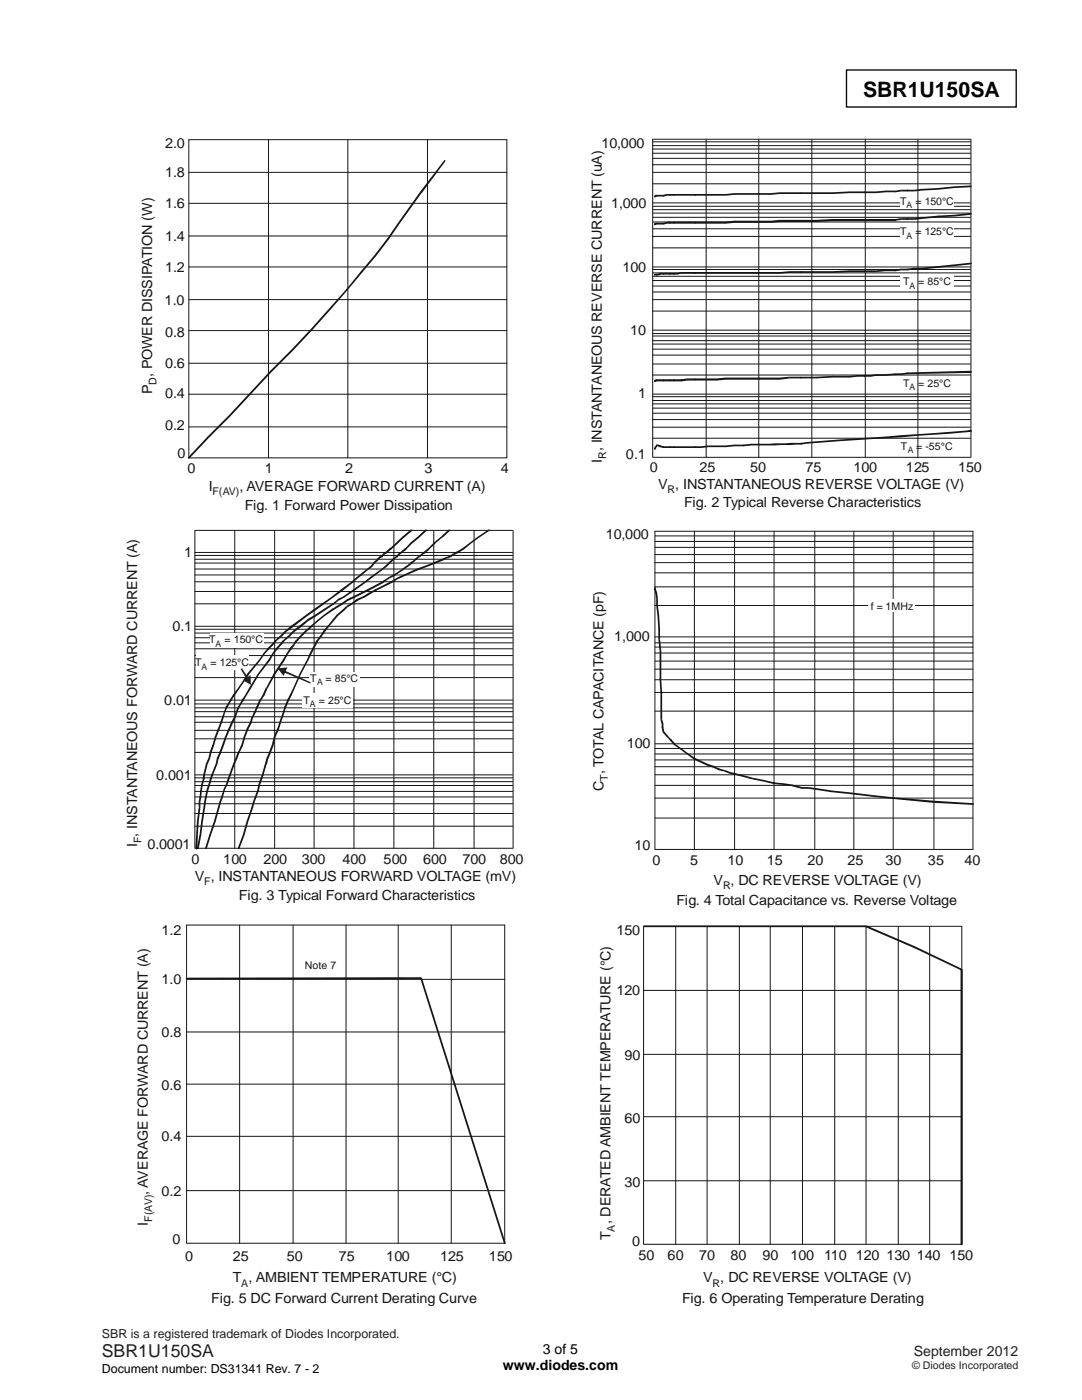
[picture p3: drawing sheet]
<svg xmlns="http://www.w3.org/2000/svg" width="216mm" height="279mm" viewBox="0 0 216 279" stroke-linecap="round" stroke-linejoin="round" font-family="sans-serif">
<path d="M168.9 14h33.9v7.4h-33.9z" fill="none" stroke="#000" stroke-width=".26"/>
<g fill="none" stroke="#131516" stroke-width=".2">
<path d="M37.7 27.9h63.4v63.5h-63.4zM37.7 34.4h63.4M53.6 27.9v63.5M69.4 27.9v63.5M85.3 27.9v63.5M37.7 59.8h63.4M37.7 53.3h63.4M37.7 47.1h63.4M37.7 40.6h63.4M37.7 78.7h63.4M37.7 72.5h63.4M37.7 66h63.4"/>
<path d="M37.7 85.2h63.4"/>
</g>
<g fill="#131516">
<path d="M37.5 91.3l.3 .2h-.2zM41.5 87.1l.2 .2-3.9 4.2-.3-.2zM41.5 87.1h.2zM41.5 87.1l4.2-4.3 .3 .3-4.3 4.2zM45.9 82.9l.1 .2zM53.9 74l.3 .3-8.2 8.8-.3-.3zM53.9 74l.1 .1zM53.9 74l4.2-4.2 .3 .2-4.2 4.3zM58.2 69.9l.2 .1zM62.1 65.6l.3 .2-4 4.2-.3-.2zM62.2 65.6l.2 .2zM65.6 61.7l.2 .2-3.4 3.9-.3-.2zM69.1 57.8l.2 .1-3.5 4-.2-.2zM69.1 57.8l.2-.1v.2z"/>
<path d="M69.1 57.8l.2 .1-.2 .1zM72 54.1l.3 .3-3 3.5-.2-.1zM72 54.1l.1 .2zM74.7 50.9l.3 .3-2.7 3.2-.3-.3zM74.9 51l.1 .2zM77.2 47.7l.3 .2-2.5 3.3-.3-.3zM77.4 47.8l.1 .1zM79.5 44.4l.2 .2-2.2 3.3-.3-.2zM79.5 44.4l.1 .1zM83.9 38.2l.3 .2-4.5 6.2-.2-.2zM83.9 38.2l.2 .1zM86.1 35.2l.3 .3-2.2 3-.3-.3zM88.6 32l.3 .2-2.5 3.3-.3-.3zM88.6 32l.1-.1 .2 .2v.1z"/>
</g>
<g fill="none" stroke="#131516" stroke-width=".2">
<path d="M130.2 36.7h63.5M130.2 34.4h63.5M130.2 32.9h63.5M130.2 31.6h63.5M130.2 30.6h63.5M130.2 29.7h63.5M130.2 29.1h63.5M130.2 28.3h63.5M151.4 27.8v63.5M193.7 27.8h-63.5v63.5h63.5M130.2 59.8h63.5M130.2 58.3h63.5"/>
<path d="M130.2 57.1h63.5M130.2 56h63.5M130.2 55.1h63.5M130.2 54.5h63.5M130.2 53.8h63.5M130.2 49.5h63.5M130.2 47.2h63.5M130.2 45.7h63.5M130.2 44.3h63.5M130.2 43.4h63.5M130.2 42.5h63.5M130.2 41.8h63.5"/>
<path d="M130.2 41.2h63.5M130.2 53.3h63.5M130.2 40.5h63.5M130.2 79.9h63.5M130.2 79.2h63.5M130.2 74.8h63.5M130.2 72.6h63.5M130.2 70.9h63.5M130.2 69.7h63.5M130.2 68.7h63.5M130.2 68h63.5M130.2 67.1h63.5"/>
<path d="M130.2 66.6h63.5M130.2 62.1h63.5M130.2 78.7h63.5M130.2 65.9h63.5M130.2 87.5h63.5M130.2 85.3h63.5M130.2 83.7h63.5M130.2 82.5h63.5M130.2 81.4h63.5M130.2 80.6h63.5"/>
</g>
<g fill="#131516">
<path d="M130.5 89.5l.3 .2h-.2zM130.7 89.2l.3 .1-.2 .4-.3-.2zM130.7 89.2h.1zM130.7 89.2l.1-.2 .3 .2-.2 .1zM130.9 88.8l.3 .2-.1 .2-.3-.2zM130.9 88.8l.3-.1 .1 .2-.1 .1z"/>
<path d="M130.9 88.7h.2v.4l-.2-.1zM131.1 88.7h.2v.4h-.2zM131.3 88.7v.2zM131.4 88.7l.4 .2-.1 .3-.4-.1zM131.8 89.1l-.1 .1zM131.8 88.9l.6 .2v.3l-.7-.2zM132.4 89.1l.2 .1-.2 .2z"/>
<path d="M132.3 89.1h.1v.3l-.1-.1zM132.4 89.1h.7v.3h-.7zM133.1 89.1h.5v.3h-.5zM133.6 89.1h.2v.2l-.2 .1z"/>
<path d="M133.5 89.1l.1 .3-.1-.2zM133.6 89.1h.3v.3h-.3zM133.9 89.1h.6v.3h-.6zM134.5 89.1l.1 .1-.1 .2z"/>
<path d="M134.3 89.1h.2v.3l-.2-.1zM134.5 89.1h.6v.3h-.6zM135.1 89.1h.9v.3h-.9zM136 89.1h1.2v.3h-1.2zM137.2 89.1h1.5v.3h-1.5zM138.7 89.1l.2 .1-.2 .2z"/>
<path d="M138.5 89.1h.2v.3l-.2-.1zM138.7 89.1h1.2v.3h-1.2zM139.9 89.2v.2zM139.9 89.1l1.4-.2 .1 .3-1.5 .2zM141.3 88.9l.1 .2zM141.4 88.9h1.6v.3h-1.6zM143 88.9h1.8v.3h-1.8zM144.8 89.1v.1zM144.8 88.9l1.8-.2v.4l-1.8 .1zM146.6 88.7v.2zM146.6 88.7h1.8v.4h-1.8zM148.4 88.9v.2zM148.3 88.7l1.7-.1v.3l-1.6 .2zM150 88.6v.1zM150 88.6h1.4v.3h-1.4zM151.4 88.6l.3 .1-.3 .2z"/>
<path d="M151.3 88.6l.1 .3-.2-.2zM151.4 88.6l4.2-.1v.3l-4.2 .1zM155.6 88.5l4.3-.1v.3l-4.3 .1zM159.9 88.4l.1 .2-.1 .1z"/>
<path d="M159.7 88.4h.2v.3zM159.9 88.4v.3zM159.9 88.4l16.9-1.3v.4l-16.9 1.2zM176.8 87.1l16.9-1.3v.4l-3.3 .3-13.6 1zM193.7 85.8l.2 .1-.2 .3z"/>
<path d="M130.5 75.9l.3 .3-.1 .1zM130.7 75.8l.2 .2-.1 .2-.3-.3zM130.7 75.8l.1-.1v.2zM130.8 75.7h.3v.4h-.3zM131.1 75.7l.2 .2-.2 .2z"/>
<path d="M130.9 75.8l.2-.1v.4l-.2-.1zM131.1 75.7h.2v.4h-.2zM131.3 75.7h.5v.4h-.5zM131.8 75.7h.6v.4h-.6zM132.4 75.7l.2 .2-.2 .2z"/>
<path d="M132.3 75.8l.1-.1v.4l-.1-.1zM132.4 75.7h.7v.4h-.7zM133.1 75.7h.5v.4h-.5zM133.6 75.7l.2 .1v.2l-.2 .1z"/>
<path d="M133.6 75.7v.4l-.1-.2zM133.6 75.7h.3v.4h-.3zM133.9 75.7h.6v.4h-.6zM134.5 75.7l.1 .2-.1 .2z"/>
<path d="M134.3 75.8l.2-.1v.4l-.2-.1zM134.5 75.7h.6v.4h-.6zM135.1 75.7h.9v.4h-.9zM136 75.9v.2zM135.9 75.7l1.3-.2v.4l-1.2 .2zM137.2 75.5v.2zM137.2 75.5h1.5v.4h-1.5zM138.7 75.5l.2 .2-.2 .2z"/>
<path d="M138.5 75.6l.2-.1v.4h-.2zM138.7 75.5h1.2v.4h-1.2zM139.9 75.5h1.5v.4h-1.5zM141.4 75.5h1.6v.4h-1.6zM143 75.7v.2zM143 75.5l1.8-.1v.4l-1.8 .1zM144.8 75.4v.1zM144.8 75.4h1.8v.4h-1.8zM146.6 75.4h1.8v.4h-1.8zM148.4 75.4h1.6v.4h-1.6zM150 75.4h1.4v.4h-1.4zM151.4 75.4l.3 .1-.3 .3z"/>
<path d="M151.4 75.4v.4l-.2-.3zM151.4 75.4h1.3v.4h-1.3zM152.7 75.4h1.1v.4h-1.1zM153.8 75.4h1.8v.4h-1.8zM155.6 75.5v.3zM155.6 75.4l1.9-.2 .1 .3-2 .3zM157.5 75.2l.1 .2zM157.6 75.2h1.1v.3h-1.1zM158.7 75.2h1.2v.3h-1.2zM159.9 75.2l.1 .2v.1z"/>
<path d="M159.7 75.3l.2-.1v.3h-.2zM159.9 75.2h1.3v.3h-1.3zM161.2 75.2h1.6v.3h-1.6zM162.8 75.4v.1zM162.8 75.2l3.3-.2v.4l-3.3 .1zM166.1 75v.2zM166.1 75h3.4v.4h-3.4zM169.5 75.2v.2zM169.5 75l1.6-.2v.4l-1.6 .2zM171.1 74.8v.2zM171.1 74.8h1.4v.4h-1.4zM172.5 74.8l.2 .1v.3h-.2z"/>
<path d="M172.3 75l.2-.2v.4zM172.5 74.8h1.3v.4h-1.3zM173.8 75v.2zM173.7 74.8l1.1-.1 .1 .3-1.1 .2zM174.8 74.7v.1zM174.8 74.7h1.9v.3h-1.9zM176.7 74.8v.2zM176.7 74.7l2.1-.2v.3l-2.1 .2zM178.8 74.5v.2zM178.8 74.5h1.1v.3h-1.1zM179.9 74.7v.1zM179.9 74.5l1.1-.2 .1 .4-1.2 .1zM181 74.3l.2 .1-.1 .3z"/>
<path d="M180.9 74.5l.1-.2v.4zM181 74.3l12.7-.3v.4l-12.7 .3zM193.7 74l.2 .2-.2 .2z"/>
<path d="M130.5 54.7l.2-.1v.4h-.2zM130.7 54.6h.1v.4h-.1zM130.8 54.6h.3v.4h-.3zM131.1 54.6l.2 .2-.1 .2z"/>
<path d="M130.9 54.7l.2-.1v.4h-.2zM131.1 54.6h.2v.4h-.2zM131.3 54.8l.1 .2zM131.3 54.6l.4-.1 .1 .3-.4 .2zM131.7 54.5l.1 .1zM131.8 54.5h.6v.3h-.6zM132.4 54.5l.2 .1-.1 .2z"/>
<path d="M132.3 54.5h.1v.3h-.1zM132.4 54.5h.7v.3h-.7zM133.1 54.5h.5v.3h-.5zM133.6 54.5h.2v.3h-.2z"/>
<path d="M133.5 54.6l.1-.1v.3zM133.6 54.5h.3v.3h-.3zM133.9 54.5h.6v.3h-.6zM134.5 54.5l.1 .1v.2z"/>
<path d="M134.3 54.5h.2v.3h-.2zM134.5 54.5h.6v.3h-.6zM135.1 54.6v.2zM135.1 54.5l.8-.2 .1 .3-.9 .2zM135.9 54.3l.1 .2zM136 54.3h1.2v.3h-1.2zM137.2 54.3h1.5v.3h-1.5zM138.7 54.3l.2 .2-.1 .1z"/>
<path d="M138.5 54.4l.2-.1v.3h-.2zM138.7 54.3h1.2v.3h-1.2zM139.9 54.3h1.5v.3h-1.5zM141.4 54.3h1.6v.3h-1.6zM143 54.3h1.8v.3h-1.8zM144.8 54.3h1.8v.3h-1.8zM146.6 54.3h1.8v.3h-1.8zM148.4 54.3h1.6v.3h-1.6zM150 54.3h1.4v.3h-1.4zM151.4 54.3l.3 .2-.1 .1h-.2z"/>
<path d="M151.2 54.5l.2-.2v.3zM151.4 54.3h1.3v.3h-1.3zM152.7 54.3h1.1v.3h-1.1zM153.8 54.3h1.8v.3h-1.8zM155.6 54.5v.1zM155.6 54.3l1.9-.2 .1 .4-2 .1zM157.5 54.1l.1 .2zM157.6 54.1h1.1v.4h-1.1zM158.7 54.1h1.2v.4h-1.2zM159.9 54.1l.1 .2v.2z"/>
<path d="M159.7 54.2l.2-.1v.4h-.2zM159.9 54.1h1.3v.4h-1.3zM161.2 54.1h1.6v.4h-1.6zM162.8 54.1h3.3v.4h-3.3zM166.1 54.3v.2zM166.1 54.1l3.4-.1v.3l-3.4 .2zM169.5 54v.1zM169.5 54h1.6v.3h-1.6zM171.1 54h1.4v.3h-1.4zM172.5 54h.2l-.2 .3z"/>
<path d="M172.3 54.1l.2-.1v.3zM172.5 54h1.3v.3h-1.3zM173.8 54h1v.3h-1zM174.8 54.1l.1 .2zM174.8 54l1.9-.2v.3l-1.8 .2zM176.7 53.8v.2zM176.7 53.8h2.1v.3h-2.1zM178.8 54v.1zM178.8 53.8l1-.2 .1 .4-1.1 .1zM179.8 53.6l.1 .2zM179.9 53.6h1.1v.4h-1.1zM181 53.6h.2v.3l-.2 .1z"/>
<path d="M180.9 53.8l.1-.2 .1 .4zM181 53.6l1.4-.2 .1 .4-1.4 .2zM182.4 53.4v.2zM182.4 53.4h1.5v.4h-1.5zM183.9 53.6v.2zM183.9 53.4l3.2-.3 .1 .3-3.3 .4zM187.1 53.1l3.3-.3v.3l-3.2 .3zM190.4 52.8l3.3-.4v.4l-3.3 .3zM193.7 52.4l.2 .1-.2 .3z"/>
<path d="M130.5 44.6l.3 .3-.1 .1zM130.7 44.5l.2 .2-.1 .2-.3-.3zM130.7 44.5h.1v.1zM130.8 44.5h.3v.3h-.3zM131.1 44.5l.2 .1-.2 .2z"/>
<path d="M130.9 44.5h.2v.3l-.2-.1zM131.1 44.5h.2v.3h-.2zM131.3 44.5h.5v.3h-.5zM131.8 44.5h.6v.3h-.6zM132.4 44.5l.2 .1-.2 .2z"/>
<path d="M132.3 44.6l.1-.1v.3zM132.4 44.5l.6-.2 .1 .3-.7 .2zM133 44.3l.1-.1v.3zM133.1 44.2h.5v.4h-.5zM133.6 44.2l.2 .1v.3h-.2z"/>
<path d="M133.6 44.2v.4l-.1-.1zM133.6 44.2h.3v.4h-.3zM133.9 44.2h.6v.4h-.6zM134.5 44.2l.1 .3-.1 .1z"/>
<path d="M134.3 44.3l.2-.1v.4h-.2zM134.5 44.2h.6v.4h-.6zM135.1 44.2h.9v.4h-.9zM136 44.2h1.2v.4h-1.2zM137.2 44.2h1.5v.4h-1.5zM138.7 44.2l.2 .3-.2 .1z"/>
<path d="M138.5 44.3l.2-.1v.4h-.2zM138.7 44.2h1.2v.4h-1.2zM139.9 44.2h1.5v.4h-1.5zM141.4 44.2h1.6v.4h-1.6zM143 44.2h1.8v.4h-1.8zM144.8 44.5v.1zM144.8 44.2l1.8-.2v.5l-1.8 .1zM146.6 44v.3zM146.6 44h1.8v.5h-1.8zM148.4 44h1.6v.5h-1.6zM150 44h1.4v.5h-1.4zM151.4 44l.3 .3-.3 .2z"/>
<path d="M151.4 44v.5l-.2-.2zM151.4 44h1.3v.5h-1.3zM152.7 44h1.1v.5h-1.1zM153.8 44.3v.2zM153.8 44l1.8-.1v.4l-1.8 .2zM155.6 43.9v.1zM155.6 43.9h2v.4h-2zM157.6 43.9h1.1v.4h-1.1zM158.7 43.9h1.2v.4h-1.2zM159.9 43.9l.1 .1-.1 .3z"/>
<path d="M159.7 44l.2-.1v.4l-.2-.1zM159.9 43.9h1.3v.4h-1.3zM161.2 43.9h1.6v.4h-1.6zM162.8 44v.3zM162.8 43.9l3.3-.2v.4l-3.3 .2zM166.1 43.7v.2zM166.1 43.7h3.4v.4h-3.4zM169.5 43.7h1.6v.4h-1.6zM171.1 43.7h1.4v.4h-1.4zM172.5 43.7l.2 .1v.2l-.2 .1z"/>
<path d="M172.5 43.7v.4l-.2-.2zM172.5 43.7h1.3v.4h-1.3zM173.8 43.7h1v.4h-1zM174.8 43.7h1.9v.4h-1.9zM176.7 43.7h2.1v.4h-2.1zM178.8 43.9v.2zM178.8 43.7l1-.2 .1 .4-1.1 .1zM179.8 43.5l.1 .2zM179.9 43.5h1.1v.4h-1.1zM181 43.5l.2 .1v.3h-.2z"/>
<path d="M180.9 43.7l.1-.2v.4zM181 43.5h1.4v.4h-1.4zM182.4 43.7l.1 .2zM182.4 43.5l1.5-.1v.3l-1.4 .2zM183.9 43.4v.1zM183.9 43.4l3.2-.4 .1 .4-3.3 .3zM187.1 43v.2zM187.1 43l3.3-.1v.3l-3.2 .2zM190.4 43v.2zM190.4 42.9l3.3-.4v.4l-3.3 .3zM193.7 42.5l.2 .2-.2 .2z"/>
<path d="M130.5 39.1l.3 .3h-.2zM130.7 39l.2 .1-.1 .3-.3-.3zM130.7 38.9l.1 .2-.1-.1zM130.8 38.9h.3v.3h-.3zM131.1 38.9l.2 .2-.1 .1z"/>
<path d="M130.9 39l.2-.1v.3h-.2zM131.1 38.9h.2v.3h-.2zM131.3 38.9h.5v.3h-.5zM131.8 38.9h.6v.3h-.6zM132.4 38.9l.2 .2-.1 .1z"/>
<path d="M132.3 39l.1-.1v.3zM132.4 38.9l.6-.2 .1 .4-.7 .1zM133 38.7l.1 .2zM133.1 38.7h.5v.4h-.5zM133.6 38.7l.2 .1v.3h-.2z"/>
<path d="M133.5 38.9l.1-.2v.4zM133.6 38.7h.3v.4h-.3zM133.9 38.7h.6v.4h-.6zM134.5 38.7l.1 .2v.2z"/>
<path d="M134.3 38.8l.2-.1v.4h-.2zM134.5 38.7h.6v.4h-.6zM135.1 38.7h.9v.4h-.9zM136 38.7h1.2v.4h-1.2zM137.2 38.7h1.5v.4h-1.5zM138.7 38.7l.2 .2-.1 .2z"/>
<path d="M138.5 38.8l.2-.1v.4h-.2zM138.7 38.7h1.2v.4h-1.2zM139.9 38.7h1.5v.4h-1.5zM141.4 38.7h1.6v.4h-1.6zM143 38.7h1.8v.4h-1.8zM144.8 38.9v.2zM144.8 38.7l1.8-.2v.4l-1.8 .2zM146.6 38.5v.2zM146.6 38.5h1.8v.4h-1.8zM148.4 38.5h1.6v.4h-1.6zM150 38.5h1.4v.4h-1.4zM151.4 38.5l.3 .2-.1 .2h-.2z"/>
<path d="M151.2 38.7l.2-.2v.4zM151.4 38.5h1.3v.4h-1.3zM152.7 38.5h1.1v.4h-1.1zM153.8 38.7v.2zM153.8 38.5l1.8-.1v.3l-1.8 .2zM155.6 38.4v.1zM155.6 38.4h2v.3h-2zM157.6 38.4h1.1v.3h-1.1zM158.7 38.4h1.2v.3h-1.2zM159.9 38.4l.1 .1v.2z"/>
<path d="M159.7 38.5l.2-.1v.3h-.2zM159.9 38.4h1.3v.3h-1.3zM161.2 38.4h1.6v.3h-1.6zM162.8 38.4h3.3v.3h-3.3zM166.1 38.5v.2zM166.1 38.4l3.4-.2v.3l-3.4 .2zM169.5 38.2v.2zM169.5 38.2h1.6v.3h-1.6zM171.1 38.2h1.4v.3h-1.4zM172.5 38.2l.2 .1-.2 .2z"/>
<path d="M172.3 38.4l.2-.2v.3zM172.5 38.2h1.3v.3h-1.3zM173.8 38.2h1v.3h-1zM174.8 38.4l.1 .1zM174.8 38.2l1.9-.2v.4l-1.8 .1zM176.7 38v.2zM176.7 38h2.1v.4h-2.1zM178.8 38.2v.2zM178.8 38l1-.1 .1 .3-1.1 .2zM179.8 37.9l.1 .1zM179.9 37.9h1.1v.3h-1.1zM181 37.9h.2v.2l-.2 .1z"/>
<path d="M181 37.9v.3l-.1-.2zM181 37.9h1.4v.3h-1.4zM182.4 38l.1 .2zM182.4 37.9l1.5-.2v.3l-1.4 .2zM183.9 37.7v.2zM183.9 37.7l3.2-.2 .1 .4-3.3 .1zM187.1 37.7l.1 .2zM187.1 37.5l3.3-.3v.3l-3.2 .4zM190.4 37.2v.2zM190.4 37.2l3.3-.2v.4l-3.3 .1zM193.7 37l.2 .2-.2 .2z"/>
</g>
<path d="M162 27.8v63.5" fill="none" stroke="#131516" stroke-width=".2"/>
<g fill="#fff">
<path d="M179.5 87.8h10.8v2.8h-10.8z"/>
<path d="M179.5 75.3h10.8v2.8h-10.8z"/>
<path d="M179.5 55h10.8v2.8h-10.8z"/>
<path d="M179.5 45h10.8v2.8h-10.8z"/>
<path d="M179.5 39h10.8v2.8h-10.8z"/>
</g>
<g fill="none" stroke="#131516" stroke-width=".2">
<path d="M140.9 27.8v63.5M172.7 27.8v63.5M183.2 27.8v63.5M193.7 27.8v63.5M38.9 105.9v63.4h63.4M38.9 118h63.4M38.9 116.1h63.4M38.9 114.7h63.4M38.9 113.6h63.4M38.9 112.4h63.4M38.9 111.6h63.4M38.9 110.8h63.4"/>
<path d="M38.9 105.9h63.4M38.9 110.3h63.4M46.8 105.9v63.4M54.8 105.9v63.4M62.7 105.9v63.4M70.6 105.9v63.4M78.6 105.9v63.4M86.6 105.9v63.4M94.6 105.9v63.4M102.4 105.9v63.4M38.9 135.2h63.4M38.9 132.7h63.4"/>
<path d="M38.9 130.8h63.4M38.9 129.5h63.4M38.9 128.3h63.4M38.9 127.3h63.4M38.9 126.3h63.4M38.9 125.6h63.4M38.9 120.5h63.4M38.9 139.7h63.4M38.9 125h63.4M38.9 159h63.4M38.9 157.9h63.4M38.9 156.8h63.4"/>
<path d="M38.9 156h63.4M38.9 155.2h63.4M38.9 150.2h63.4M38.9 147.4h63.4M38.9 145.8h63.4M38.9 144.1h63.4M38.9 143h63.4M38.9 142h63.4M38.9 141.3h63.4M38.9 140.5h63.4M38.9 154.6h63.4M38.9 164.9h63.4"/>
<path d="M38.9 162.3h63.4M38.9 160.4h63.4"/>
</g>
<g fill="#131516">
<path d="M47.4 169.3l.4 .1-.2 .1zM48.5 166.6l.3 .1-1 2.7-.4-.1zM48.6 166.6l.2 .1zM49.2 163.9l.4 .1-.8 2.7-.3-.1zM49.2 163.9h.2zM50.1 161.2h.4l-.9 2.8-.4-.1zM50.3 161.2h.2zM50.5 160l.3 .1-.3 1.1h-.4zM50.5 160l.2 .1zM50.8 159l.4 .1-.4 1-.3-.1zM50.9 158.9l.3 .1v.1l-.4-.1z"/>
<path d="M50.8 159l.4 .1-.3 .1zM51.3 157.7l.4 .1-.5 1.3-.4-.1zM51.5 157.7l.2 .1zM51.6 156.5l.3 .1-.2 1.2-.4-.1zM51.6 156.5l.2 .1zM51.9 155.5l.4 .2-.4 .9-.3-.1zM52.3 154.6h.3l-.3 1.1-.4-.2zM52.3 154.6l.2-.1 .1 .1z"/>
<path d="M52.3 154.6h.3l-.1 .2h-.2zM52.9 152.4l.3 .1-.6 2.1h-.3zM53 152.5h.3zM53.2 151.3h.3l-.2 1.2-.4-.1zM53.2 151.3h.2zM53.7 150.1l.3 .1-.5 1.2-.3-.1zM53.7 150.1l.3-.1v.2z"/>
<path d="M53.7 150.1l.3 .1-.2 .1zM54.2 148.7l.3 .2-.5 1.3-.3-.1zM54.4 148.8l.1 .1zM54.6 147l.4 .1-.5 1.8-.3-.1zM54.6 147l.2 .1zM55.3 145.4l.3 .2-.6 1.5-.4-.1zM55.5 145.5l.1 .1zM55.7 144.1l.4 .1-.5 1.4-.3-.1zM55.7 144.1l.3-.1 .1 .2z"/>
<path d="M55.7 144.1l.4 .1-.2 .1zM56.1 143.1l.3 .1-.3 1-.4-.1zM56.4 142.2l.3 .1-.3 .9-.3-.1zM56.6 142.2l.1 .1zM56.7 141l.4 .1-.4 1.2-.3-.1zM56.7 141l.2 .1zM57.3 139.6l.4 .2-.6 1.4-.4-.2zM57.3 139.6h.3l.1 .2z"/>
<path d="M57.3 139.6l.4 .2-.3 .1zM57.8 138.6l.4 .2-.5 1-.4-.2zM58 138.7l.2 .1zM58.5 137.3l.3 .1-.6 1.4-.4-.2zM58.6 137.4h.2zM59.8 134.4l.2 .2-1.2 2.8-.3-.1zM59.8 134.4l.2 .1zM61.2 131.7l.3 .1-1.5 2.8-.2-.2zM61.3 131.8h.2zM61.8 130.3l.4 .2-.7 1.3-.3-.1zM61.8 130.3l.2 .1zM62.3 129.4l.4 .1-.5 1-.4-.2zM62.3 129.4l.3-.1 .1 .2z"/>
<path d="M62.3 129.3l.3 .3h-.1zM62.8 128.5l.3 .2-.5 .9-.3-.3zM62.9 128.6l.2 .1zM63.1 127.8l.3 .2-.3 .7-.3-.1zM63.1 127.8l.2 .1zM63.9 126.8l.3 .2-.8 1-.2-.2zM64.1 126.9l.1 .1zM64.5 125.8l.4 .3-.7 .9-.3-.1zM64.5 125.8l.2 .1zM65.4 124.9l.2 .2-.7 1-.4-.3zM65.4 124.9l.2-.1 .1 .2-.1 .1z"/>
<path d="M65.4 124.9l.2 .2-.2 .1zM66.3 123.7l.3 .3-1 1.1-.2-.2zM67.2 122.7l.2 .3-.8 1-.3-.3zM67.2 122.7v.2zM67.2 122.7l1.2-1.1 .3 .3-1.3 1.1zM68.4 121.6l.6-.6 .3 .3-.6 .6zM69 121l.1-.1 .1 .2zM69.1 120.9l.9-.5 .2 .3-.9 .6zM70 120.4h.3l-.1 .3z"/>
<path d="M70 120.5v-.1l.2 .3h-.2zM70 120.4l1.1-.8 .3 .3-1.2 .8zM71.1 119.6l.1 .1zM71.1 119.6l1.4-.6 .1 .3-1.3 .6zM72.5 119.1l.2 .2zM72.4 119.1l1.3-.9 .2 .4-1.2 .7zM73.7 118.2l.2 .2zM73.8 118.2l1.3-.7 .2 .3-1.4 .8zM75.1 117.5l.1 .1zM75.2 117.5l3-1.6 .1 .4-3 1.5zM78.3 116.1v.2zM78.2 115.9l1.2-.7 .2 .2-1.3 .9zM79.4 115.2l.1 .1zM79.4 115.2l1.4-.6 .1 .3-1.3 .6zM80.8 114.6l.2 .1-.1 .2z"/>
<path d="M80.7 114.7l.1-.1 .1 .3zM80.8 114.6l2.2-1 .2 .3-2.3 1zM83 113.6l.1 .1zM83 113.6l2.1-.8 .1 .3-2 .8zM85.1 113l.1 .1zM85.1 112.8l1.9-.8 .1 .4-1.9 .7zM87 112l1.4-.6 .2 .4-1.5 .6zM88.4 111.4l.3 .1-.1 .3z"/>
<path d="M88.4 111.4l.2 .4-.3-.1zM88.4 111.4l.8-.3 .1 .3-.7 .4zM89.2 111.1l.1 .2zM89.3 111.1l.6-.3v.4l-.6 .2zM89.9 111l.1 .2zM89.9 110.9l.4-.4 .2 .3-.5 .4zM90.3 110.5l.1 .2zM90.4 110.5l.7-.4 .2 .3-.9 .4zM91.1 110.1l.3 .1-.1 .2z"/>
<path d="M91.1 110.1l.2 .3-.3-.1zM91.1 110.1l1.3-.8 .2 .4-1.3 .7zM92.5 109.5l.1 .2zM92.4 109.3l1.4-1.1 .2 .3-1.4 1.2zM93.8 108.2l.1 .1zM93.8 108.2l1.6-1.2 .2 .3-1.6 1.2zM95.4 107l.1 .2zM95.4 107l2.1-1.3 .1 .2-2 1.4zM97.5 105.7h.2v.2h-.1z"/>
<path d="M40.9 169.3l.4 .1-.2 .1zM41.8 166.6l.3 .1-.8 2.7-.4-.1zM41.8 166.6h.1zM42.7 163.9l.3 .1-.9 2.7-.3-.1zM42.9 163.9l.1 .1zM43.5 161.2h.3l-.8 2.8-.3-.1zM43.6 161.2h.2zM43.8 160l.3 .1-.3 1.1h-.3zM43.8 160l.2 .1zM44.1 159l.4 .1-.4 1-.3-.1zM44.2 158.9l.3 .1v.1l-.4-.1z"/>
<path d="M44.1 159l.4 .1-.3 .1zM44.6 157.4l.3 .2-.4 1.5-.4-.1zM44.6 157.4l.1 .1zM45.1 156.5l.3 .1-.5 1-.3-.2zM45.2 156.6h.2zM45.4 155.5l.3 .2-.3 .9-.3-.1zM45.7 154.6h.4l-.4 1.1-.3-.2zM45.7 154.6l.2-.1 .2 .1z"/>
<path d="M45.7 154.6h.4l-.1 .2h-.2zM46.5 152.4l.3 .1-.7 2.1h-.4zM46.5 152.4l.2 .1zM47 151.3l.3 .1-.5 1.1-.3-.1zM47.4 150.1l.4 .1-.5 1.2-.3-.1zM47.4 150.1l.3-.1 .1 .2z"/>
<path d="M47.5 150.1l.3 .1h-.4zM48.1 148.7l.4 .2-.7 1.3-.3-.1zM48.3 148.8l.2 .1zM48.6 147l.4 .1-.5 1.8-.4-.1zM48.6 147l.2 .1zM49.2 145.4l.4 .2-.6 1.5-.4-.1zM49.2 145.4l.2 .1zM49.9 144.1l.3 .1-.6 1.4-.4-.2zM49.9 144.1l.2-.1 .1 .2z"/>
<path d="M49.9 144.1l.3 .1-.2 .1zM50.1 143.1l.4 .1-.3 1-.3-.1zM50.1 143.1l.2 .1zM50.7 142.1l.3 .2-.5 1-.3-.2zM50.8 142.2l.2 .1zM51.2 141l.3 .1-.5 1.2-.3-.1zM51.2 141l.1 .1zM51.8 139.6l.3 .2-.6 1.4-.3-.2zM51.8 139.6h.2l.1 .2z"/>
<path d="M51.8 139.6l.3 .2h-.3zM52.4 138.6l.4 .2-.7 1-.3-.2zM52.6 138.7l.2 .1zM53 137.3l.4 .1-.6 1.4-.4-.2zM53 137.3l.2 .1zM54.6 134.4l.4 .2-1.6 2.8-.3-.1zM54.6 134.4l.2 .1zM56.4 131.7l.3 .1-1.7 2.8-.4-.2zM56.6 131.8h.1zM57.3 130.3l.2 .2-.8 1.3-.3-.1zM57.3 130.3v.1zM57.8 129.3l.4 .3-.7 .9-.2-.2zM57.9 129.2l.3 .2v.2l-.4-.3z"/>
<path d="M57.8 129.3l.4 .3h-.2zM58.5 128.5l.3 .3-.6 .8-.4-.3zM58.6 128.6l.2 .2zM58.9 127.8l.4 .2-.5 .7-.3-.2zM58.9 127.8l.2 .1zM60 126.8l.2 .2-.9 1-.3-.2zM60.9 125.8l.3 .3-1 .9-.2-.2zM60.9 125.8l.2 .1zM60.9 125.8l1.2-1 .2 .4-1.1 .9zM62.1 124.8l.2 .2v.2z"/>
<path d="M62.1 124.8l.2 .3-.1 .1-.2-.1zM62.1 124.8l1.3-1.1 .1 .3-1.2 1.1zM63.4 123.7v.1zM63.4 123.7l1.2-1 .2 .3-1.3 1zM64.6 122.7l.1 .2zM64.6 122.7l1.6-1.2 .2 .4-1.6 1.1zM66.2 121.5l.1 .2zM66.2 121.5l1.9-1.1 .2 .3-1.9 1.2zM68.1 120.4l.2-.1 .1 .3-.1 .1z"/>
<path d="M68.1 120.4l.2 .3h-.2zM68.1 120.4l1.2-.8 .1 .3-1.1 .8zM69.3 119.6l.1 .1zM69.3 119.6l1.2-.6 .2 .3-1.3 .6zM70.6 119.1l.1 .2zM70.5 119l3.1-1.5 .2 .3-3.1 1.5zM73.7 117.6l.1 .2zM73.6 117.5l1.4-.8 .2 .3-1.4 .8zM75 116.7l1.5-.8 .1 .4-1.4 .7zM76.6 116.1v.2zM76.4 115.9l1.2-.7 .1 .2-1.1 .8zM77.6 115.2l.1 .1zM77.6 115.2l1.1-.6 .1 .3-1.1 .5zM78.7 114.6l.2 .1-.1 .2z"/>
<path d="M78.6 114.7l.1-.1 .1 .2h-.2zM78.7 114.6l1.4-1 .2 .3-1.5 .9zM80.2 113.7l.1 .2zM80.1 113.6l1.1-.8 .2 .3-1.1 .8zM81.3 113l.1 .1zM81.2 112.9l.9-.9 .3 .4-1 .7zM82.2 112.2l.2 .2zM82.1 112.1l.7-.6 .2 .3-.6 .6zM82.8 111.5l.1-.1 .2 .2-.1 .2z"/>
<path d="M82.7 111.6l.1-.1 .2 .3h-.3zM82.8 111.5l.4-.4 .3 .3-.5 .4zM83.2 111.1l.2 .2zM83.3 111.1l.3-.2 .2 .3-.3 .2zM83.7 111l.1 .2zM83.6 110.9l.5-.4 .2 .3-.5 .4zM84.1 110.5l.1 .2zM84.1 110.5l.4-.3 .3 .2-.5 .4zM84.5 110.2l.2-.1 .2 .2-.1 .1z"/>
<path d="M84.5 110.2l.3 .2-.3-.1zM84.5 110.2l1-.9 .2 .4-.9 .7zM85.6 109.5l.1 .2zM85.4 109.4l1.2-1.2 .3 .3-1.2 1.1zM86.6 108.2l.1 .1zM86.6 108.2l1.5-1.2 .1 .3-1.4 1.2zM88.2 107.2l.1 .1zM88.1 107l1.4-1.3 .3 .2-1.5 1.4zM89.5 105.7h.3v.2z"/>
<path d="M39.3 169.3l.3 .1-.2 .1zM39.8 166.6l.4 .1-.6 2.7-.3-.1zM40 166.6l.2 .1zM40.2 163.9l.3 .1-.3 2.7-.4-.1zM40.2 163.9h.1zM40.6 161.2h.3l-.4 2.8-.3-.1zM40.7 161.2h.2zM40.7 160l.4 .1-.2 1.1h-.3zM40.7 160l.2 .1zM40.9 159l.4 .1-.2 1-.4-.1zM40.9 159l.2-.1 .2 .1v.1z"/>
<path d="M40.9 159l.4 .1-.2 .1zM41.3 157.5h.3l-.3 1.6-.4-.1zM41.3 157.4l.1 .1zM41.6 156.5l.3 .1-.3 1-.3-.2zM41.8 155.5l.4 .2-.3 .9-.3-.1zM42.2 154.6h.3l-.3 1.1-.4-.2zM42.2 154.6l.2-.1 .1 .1z"/>
<path d="M42.2 154.6h.3l-.1 .2h-.1zM43 152.4l.4 .1-.9 2.1h-.3zM43.2 152.5h.2zM43.3 151.3h.3l-.2 1.2-.4-.1zM43.3 151.3h.2zM43.8 150.1l.3 .1-.5 1.2-.3-.1zM43.8 150.1l.2-.1 .1 .2z"/>
<path d="M43.8 150.1l.3 .1-.2 .1zM44.3 148.7l.3 .2-.5 1.3-.3-.1zM44.3 148.7l.2 .1zM44.9 147l.3 .1-.6 1.8-.3-.2zM44.9 147l.2 .1zM45.6 145.4l.3 .2-.7 1.5-.3-.1zM45.6 145.4l.1 .1zM46.2 144.1l.3 .1-.6 1.4-.3-.2zM46.2 144.1l.2-.1 .1 .2z"/>
<path d="M46.2 144.1l.3 .1-.3 .1zM46.7 143.1l.3 .2-.5 .9-.3-.1zM46.8 143.2l.2 .1zM47 142.2l.3 .1-.3 .9-.3-.1zM47 142.2h.2zM47.4 141l.4 .1-.5 1.2-.3-.1zM47.4 141l.2 .1zM48.3 139.6l.3 .2-.8 1.4-.3-.2zM48.3 139.6h.2l.1 .2z"/>
<path d="M48.3 139.6l.3 .2-.1 .1zM49 138.6l.2 .2-.6 1-.3-.2zM49 138.7l.2 .1zM49.7 137.3l.4 .1-.9 1.4-.2-.2zM49.7 137.3l.2 .1zM51.5 134.4l.3 .2-1.7 2.8-.4-.1zM51.5 134.4l.2 .1zM53.5 131.7l.4 .1-2.1 2.8-.3-.2zM53.7 131.8h.2zM54.4 130.3l.2 .2-.7 1.3-.4-.1zM54.4 130.3l.1 .1zM55.1 129.3l.3 .3-.8 .9-.2-.2zM55.1 129.3l.2-.1 .2 .2-.1 .2z"/>
<path d="M55.1 129.3l.3 .3h-.1zM55.8 128.5l.3 .3-.7 .8-.3-.3zM56.4 127.8l.3 .2-.6 .8-.3-.3zM56.4 127.8l.2 .1zM56.5 127.8l1.1-1 .2 .2-1.1 1zM57.7 126.9l.1 .1zM57.6 126.8l.9-1 .3 .3-1 .9zM58.5 125.8l.1 .1zM58.5 125.8l1.3-1 .2 .4-1.2 .9zM59.8 124.8l.3 .2-.1 .2z"/>
<path d="M59.8 124.8l.2 .4-.3-.2zM59.8 124.8l1.4-1.1 .3 .3-1.5 1.2zM61.2 123.6l.1 .2zM61.2 123.6l1.6-.9 .2 .3-1.5 1zM62.9 122.9l.1 .1zM62.8 122.7l1.8-1.2 .2 .4-1.8 1.1zM64.6 121.5l1.8-1.1 .2 .3-1.8 1.2zM66.5 120.3l.2 .1-.1 .3-.2-.3z"/>
<path d="M66.3 120.5l.1-.1 .2 .3h-.3zM66.4 120.4l.9-.7 .2 .2-.9 .8zM67.3 119.6l.1 .1zM67.3 119.6l1.1-.5 .2 .2-1.1 .6zM68.5 119.1l.1 .2zM68.4 119.1l2.3-1.6 .2 .3-2.3 1.5zM70.7 117.5l2.2-1.6 .2 .3-2.2 1.6zM73 116.1l.1 .1zM72.9 115.9l1-.7 .2 .2-1 .8zM73.9 115.2v.1zM73.9 115.2l.8-.6 .2 .2-.8 .6zM74.7 114.6l.3 .1-.1 .1z"/>
<path d="M74.6 114.7l.1-.1 .2 .2h-.3zM74.7 114.6l1.3-1 .1 .3-1.2 .9zM76.1 113.7v.2zM76 113.6l.9-.7 .3 .2-1.1 .8zM77 113l.2 .1zM76.9 112.9l.8-.8 .2 .3-.7 .7zM77.7 112.1l.1 .1zM77.7 112.1l.6-.6 .3 .3-.7 .6zM78.4 111.4l.2 .1v.3l-.3-.3z"/>
<path d="M78.3 111.6v-.1l.2 .3zM78.3 111.5l.5-.4 .2 .3-.5 .4zM78.8 111.1l.1 .2zM78.8 111.1l.4-.2 .2 .3-.4 .2zM79.3 111l.1 .2zM79.4 110.5l.3 .3-.3 .4-.3-.3zM79.4 110.5l.1 .2zM79.4 110.5l.5-.3 .2 .2-.4 .4zM79.9 110.2h.3l-.1 .2z"/>
<path d="M79.9 110.3v-.1l.2 .2zM79.9 110.2l1-.9 .2 .4-1 .7zM81 109.5l.1 .2zM82 108.2l.2 .3-1.1 1.1-.2-.2zM82 108.2l.1 .1zM82 108.2l1.4-1.2 .3 .3-1.5 1.2zM83.5 107.2l.2 .1zM83.4 107l1.5-1.3 .2 .2-1.4 1.4zM84.9 105.7h.2l.1 .2h-.1z"/>
<path d="M39 169.3l.4 .1-.3 .1zM39.1 166.6l.4 .1-.1 2.7-.4-.1zM39.3 163.9l.3 .1-.1 2.7-.4-.1zM39.3 163.9h.2zM39.6 161.2h.4l-.4 2.8-.3-.1zM39.8 161.2h.2zM39.6 160.1h.4v1.1h-.4zM39.6 160l.2 .1zM39.8 159l.4 .1-.2 1-.4-.1zM39.8 159l.2-.1 .2 .1v.1z"/>
<path d="M39.8 159h.4l-.1 .2h-.3zM40 157.5h.3l-.1 1.5h-.4zM40 157.5h.2zM40.2 156.5l.3 .1-.2 .9h-.3zM40.2 156.5l.1 .1zM40.5 155.5l.2 .2-.2 .9-.3-.1zM40.6 155.6h.2zM40.6 154.6h.3l-.1 1h-.4zM40.6 154.6l.3-.1v.1z"/>
<path d="M40.6 154.6h.3l-.2 .2zM41.1 152.4l.3 .1-.5 2.1h-.3zM41.1 152.4l.2 .1zM41.6 151.3l.3 .1-.5 1.1-.3-.1zM41.8 151.3l.1 .1zM41.8 150.2h.4l-.3 1.1h-.3zM41.9 150l.3 .1v.1h-.4z"/>
<path d="M41.8 150.1l.4 .1-.2 .1zM42.4 148.7l.3 .2-.5 1.3-.4-.1zM42.5 148.8l.2 .1zM42.9 147l.3 .1-.5 1.8-.3-.1zM42.9 147l.1 .1zM43.5 145.4l.3 .2-.6 1.5-.3-.1zM43.6 145.5l.2 .1zM44 144.1l.3 .1-.5 1.4-.3-.1zM44 144h.2l.1 .2-.3-.1z"/>
<path d="M44 144.1l.3 .1-.3 .1zM44.3 143.1l.3 .1-.3 1-.3-.1zM44.6 142.2l.3 .1-.3 .9-.3-.1zM45.1 141l.3 .1-.5 1.2-.3-.1zM45.1 141l.1 .1zM45.9 139.6l.3 .2-.8 1.4-.3-.2zM45.9 139.6h.3v.2z"/>
<path d="M45.9 139.6l.3 .2h-.3zM46.5 138.6l.3 .2-.6 1-.3-.2zM46.5 138.6l.2 .1zM47.5 137.3l.3 .1-1 1.4-.3-.2zM48.5 135.9l.2 .2-.9 1.3-.3-.1zM48.6 136l.1 .1zM49.4 134.4l.3 .2-1 1.5-.2-.2zM49.4 134.4l.2 .1zM51.7 131.7l.2 .1-2.2 2.8-.3-.2zM51.8 131.8h.1zM52.6 130.3l.3 .2-1 1.3-.2-.1zM52.6 130.3l.2 .1zM53.4 129.3l.3 .3-.8 .9-.3-.2zM53.5 129.2l.2 .4-.3-.3z"/>
<path d="M53.4 129.3l.3 .3h-.3zM53.4 129.3l.8-.8 .3 .3-.8 .8zM54.4 128.6l.1 .2zM54.9 127.8l.2 .2-.6 .8-.3-.3zM54.9 127.8l.1 .1zM54.9 127.8l1.1-1 .2 .2-1.1 1zM56.1 126.9l.1 .1zM56.9 125.8l.3 .3-1 .9-.2-.2zM56.9 125.8l.2 .1zM56.9 125.8l1.3-1 .2 .4-1.2 .9zM58.2 124.8l.3 .2-.1 .2z"/>
<path d="M58.2 124.8l.2 .4-.2-.1zM58.2 124.8l2.9-2.1 .2 .3-2.9 2.2zM61.1 122.7l.1 .2zM61.1 122.7l1.6-1.2 .2 .4-1.6 1.1zM62.7 121.5l1.6-1.1 .2 .3-1.6 1.2zM64.3 120.4l.2-.1v.4z"/>
<path d="M64.3 120.4l.2 .3h-.2zM64.3 120.4l1.9-1.3 .2 .2-1.9 1.4zM66.3 119.1l.1 .2zM66.2 119.1l2.1-1.6 .2 .3-2.1 1.5zM68.3 117.5l2.1-1.6 .1 .3-2 1.6zM70.5 116.1v.1zM70.3 115.9l.8-.7 .3 .2-.9 .8zM71.1 115.2l.1 .1zM71.1 115.2l.9-.6 .2 .2-.8 .6zM72 114.6l.2 .1v.1z"/>
<path d="M71.9 114.6l.3 .2-.1 .1-.2-.1zM71.9 114.6l1.2-1 .2 .3-1.1 .9zM73.1 113.6l.1 .1zM73.1 113.6l.9-.7 .3 .2-1 .8zM74.1 113l.2 .1zM74.6 112.1l.3 .2-.6 .8-.3-.2zM74.6 112.1l.2 .1zM74.6 112.1l.7-.6 .2 .3-.6 .6zM75.4 111.4l.1 .1v.3l-.2-.3z"/>
<path d="M75.3 111.5l.2 .3h-.2zM75.6 111.1l.3 .3-.4 .4-.2-.3zM75.6 111.1l.1 .2zM75.6 111.1l.5-.3 .2 .4-.5 .2zM76.2 111l.1 .2zM76.4 110.5l.2 .3-.3 .4-.2-.3zM76.4 110.5l.2 .2zM76.4 110.5l.5-.3 .3 .2-.6 .4zM77 110.1l.2 .1v.2l-.3-.2z"/>
<path d="M76.9 110.2l.3 .2h-.2l-.2-.1zM76.9 110.2l.9-.9 .3 .4-.9 .7zM78 109.5l.1 .2zM77.8 109.4l1.3-1.2 .3 .3-1.3 1.2zM79.1 108.2l1.3-1.2 .2 .3-1.2 1.2zM80.4 107l.1 .2zM80.4 107l1.6-1.3 .2 .2-1.6 1.4zM82 105.7h.2l.1 .2h-.1z"/>
</g>
<g fill="#fff">
<path d="M60.2 138.4h10.2v3h-10.2z"/>
<path d="M61.7 134h10v3h-10z"/>
<path d="M39.2 130.8h10.5v3h-10.5z"/>
<path d="M42 126.3h10.6v3h-10.6z"/>
</g>
<g fill="#1f1a17">
<path d="M48 133.5l.3-.1 1.2 1.8-.4 .2z"/>
<path d="M56.9 133.9l5.1 2.3-.1 .2-5.2-2.2z"/>
</g>
<g fill="#1f1a17">
<path d="M48.5 135.7l1.5-1 .1 2-.1-2 .1 2z" fill-rule="evenodd"/>
<path d="M55.4 133.4l1.9-.2-.7 1.7z" fill-rule="evenodd"/>
</g>
<g fill="none" stroke="#131516" stroke-width=".2">
<path d="M130.7 106h63.4v63.5h-63.4zM130.7 117.1h63.4M130.7 114.3h63.4M130.7 112.3h63.4M130.7 110.7h63.4M130.7 109.2h63.4M130.7 108.1h63.4M130.7 107h63.4M138.6 106v63.5M146.6 106v63.5M154.5 106v63.5M162.6 106v63.5"/>
<path d="M170.4 106v63.5M178.2 106v63.5M186.4 106v63.5M130.7 138.2h63.4M130.7 135.7h63.4M130.7 133.5h63.4M130.7 131.9h63.4M130.7 130.3h63.4M130.7 129.1h63.4M130.7 128.3h63.4M130.7 120.8h63.4M130.7 127.1h63.4"/>
<path d="M130.7 159.3h63.4M130.7 156.7h63.4M130.7 154.6h63.4M130.7 153h63.4M130.7 151.7h63.4M130.7 150.5h63.4M130.7 149.4h63.4M130.7 141.9h63.4M130.7 148.4h63.4M130.7 163.3h63.4"/>
</g>
<g fill="#131516">
<path d="M130.6 117.2h.3v.2h-.4zM130.5 117.4h.4v.2h-.4zM130.5 117.6h.2zM130.5 117.6l.4-.1 .2 .7-.3 .1zM130.8 118.3l.3-.1-.2 .3z"/>
<path d="M130.8 118.2h.3zM130.8 118.3l.3-.1 .2 1.2-.4 .1zM131.1 119.5l.2-.1zM130.9 119.5h.4v1.3h-.4zM130.9 120.8h.2zM130.9 120.8h.4l.2 2.1-.3 .1zM131.4 123l.1-.1zM131.2 123l.3-.1 .2 2.6h-.3zM131.4 125.5l.3 .1-.2 .1z"/>
<path d="M131.4 125.3h.3v.2h-.3zM131.4 125.5h.3v2h-.3zM131.4 127.5h.1zM131.4 127.6l.3-.1 .3 2.3-.4 .1zM131.8 129.9l.2-.1zM131.6 129.9h.4v2.8h-.4zM131.6 132.7h.4v3h-.4zM131.6 135.7h.2zM131.6 135.7h.4l.1 2.8h-.3zM132 138.5h.1zM131.8 138.5h.3v2.7h-.3zM131.8 141.2h.3v2.3h-.3zM131.8 143.5h.2zM131.8 143.6l.3-.1 .3 1h-.4zM132.2 144.5h.2zM132 144.5h.4v.6h-.4zM132 145.1h.4l-.1 .2h-.3z"/>
<path d="M132.1 145l.3 .1-.4 .1zM132 145.2l.4-.1 .1 1-.3 .1zM132.2 146.2l.2-.1-.1 .1zM132.5 146l.6 .7-.2 .2-.6-.7zM133.1 146.7l.5 .5-.3 .1-.4-.4zM133.3 147.3l.3-.1 .4 .4-.3 .2zM134 147.6v.2h-.3z"/>
<path d="M133.7 147.6h.3l-.3 .2zM134 147.6l.8 .9-.2 .3-.9-1zM134.6 148.8l.1-.2zM134.8 148.5l1.3 1-.2 .2-1.2-.9zM136.1 149.5l1.3 .9-.2 .2-1.3-.9zM137.4 150.4l1.2 .8-.1 .4-1.3-1zM138.6 151.2l.1 .3-.2 .1z"/>
<path d="M138.4 151.3l.2-.1-.1 .4zM138.6 151.2l2.6 1.2-.2 .4-2.5-1.2zM141.1 152.6l-.1 .2zM141.2 152.4l1.2 .4-.1 .4-1.3-.4zM142.4 152.8l-.1 .2zM142.4 152.8l1 .6v.3l-1.1-.5zM143.4 153.4l.2 .2-.2 .1z"/>
<path d="M143.3 153.4h.1v.3zM143.4 153.4l.9 .2-.1 .3-.8-.2zM144.3 153.6v.2zM144.3 153.6l.7 .2-.1 .3-.7-.2zM145 153.8l.6 .2-.1 .4-.6-.3zM145.6 154.2l-.1 .2zM145.6 154l1.1 .3-.1 .3-1.1-.2zM146.7 154.3v.2l-.1 .1z"/>
<path d="M146.4 154.4l.3-.1-.1 .3zM146.7 154.3l1.7 .4-.1 .3-1.7-.4zM148.3 154.9v.1zM148.4 154.7l1.8 .5-.1 .4-1.8-.6zM150.2 155.4l-.1 .2zM150.2 155.2l2.1 .4v.4l-2.1-.4zM152.3 155.6l2.2 .5v.4l-2.2-.5zM154.5 156.1l.1 .2-.1 .2z"/>
<path d="M154.3 156.2l.2-.1v.4zM154.5 156.1l1.9 .2-.1 .4-1.8-.2zM156.4 156.3v.2zM156.4 156.3l1.7 .3v.3l-1.8-.2zM158.1 156.6v.1zM158.1 156.6l1.9 .5v.3l-2-.5zM160 157.2v.2zM160 157.1h1.2v.3h-1.2zM161.2 157.1v.1zM161.3 157.1l1.3 .1-.1 .4-1.3-.2zM162.6 157.2l.2 .3-.3 .1z"/>
<path d="M162.4 157.3l.2-.1-.1 .4-.2-.2zM162.6 157.2l1.7 .3-.1 .3-1.7-.2zM164.3 157.5l1.7 .3-.1 .3-1.7-.3zM166 157.9l-.1 .2zM166 157.8l4 .4-.1 .3-4-.4zM169.9 158.3v.2zM170 158.2l4.3 .5-.1 .3-4.3-.5zM174.3 158.7v.2zM174.3 158.7l3.9 .4v.3l-4-.4zM178.2 159.1l.2 .1v.2h-.2z"/>
<path d="M178.1 159.3l.1-.2v.3zM178.2 159.1l7.9 .7v.4l-7.9-.8zM186.1 160v.2zM186.1 159.8l8.1 .5-.1 .3-8-.4zM194.2 160.3l.2 .2-.3 .1z"/>
</g>
<path d="M173.2 119.7h9.3v2.4h-9.3z" fill="#fff"/>
<path d="M37.2 184.6h63.5v63.5h-63.5zM37.2 195.5h63.5M47.8 184.6v63.5M58.5 184.6v63.5M69 184.6v63.5M79.5 184.6v63.5M90 184.6v63.5M37.2 216.4h63.5M37.2 206h63.5M37.2 237.6h63.5M37.2 226.8h63.5" fill="none" stroke="#131516" stroke-width=".2"/>
<path d="M37.2 195.3l.2-.2v.4zM37.4 195.1l46.6-.1v.4l-46.6 .1zM84 195l.2 .2h-.2zM83.9 195.3l.3-.1 16.7 52.8-.4 .1zM100.5 248.1l.4-.1-.1 .3z" fill="#131516"/>
<g fill="none" stroke="#131516" stroke-width=".2">
<path d="M128.4 184.9h63.5v63.4h-63.5zM128.4 197.7h63.5M134.8 184.9v63.4M141.1 184.9v63.4M147.5 184.9v63.4M153.7 184.9v63.4M160.1 184.9v63.4M166.6 184.9v63.4M172.8 184.9v63.4M179.2 184.9v63.4M185.5 184.9v63.4M128.4 210.4h63.5"/>
<path d="M128.4 235.6h63.5M128.4 222.9h63.5"/>
</g>
<path d="M191.7 248.3h.4l-.1 .2h-.3zM191.7 227.4h.4v20.9h-.4zM191.7 222.9h.4v4.5h-.4zM191.7 218.7h.4v4.2h-.4zM191.7 214.6h.4v4.1h-.4zM191.7 210.4h.4v4.2h-.4zM191.7 205.9h.4v4.5h-.4zM191.7 201.8h.4v4.1h-.4zM191.7 197.7h.4v4.1h-.4zM191.7 193.5h.4v4.2h-.4zM191.9 193.3l.2 .2h-.2zM182.5 188.8l9.4 4.5-.1 .4-9.4-4.5zM182.5 188.8v.2zM172.9 184.7l9.6 4.1-.1 .4-9.7-4.2zM172.8 184.7v.2zM128.5 184.7h44.3v.3h-44.3zM128.3 184.9l.2-.2v.3z" fill="#131516"/>
<text font-size="4.2" x="172.2" y="19.3">SBR1U150SA</text>
<text font-size="3.5" fill="#231f20" x="20.3" y="270.9">SBR1U150SA</text>
<g font-size="2.8" fill="#131516">
<text x="32.9" y="29.6">2.0</text>
<text x="120" y="29.6">10,000</text>
<text x="32.9" y="35.3">1.8</text>
<text x="32.9" y="41.5">1.6</text>
<text x="121.9" y="41.5">1,000</text>
<text x="32.9" y="48.1">1.4</text>
<text x="32.9" y="54.3">1.2</text>
<text x="124.2" y="54.4">100</text>
<text x="32.9" y="60.8">1.0</text>
<text x="32.9" y="67.2">0.8</text>
<text x="125.7" y="66.8">10</text>
<text x="32.9" y="73.4">0.6</text>
<text x="30.4" y="78.7" transform="rotate(-90 30.4 78.7)">P , POWER DISSIPATION (W)</text>
<text x="32.9" y="79.5">0.4</text>
<text x="127.4" y="79.3">1</text>
<text x="32.9" y="85.8">0.2</text>
<text x="35.4" y="91.4">0</text>
<text x="37.4" y="94.4">0</text>
<text x="52.8" y="94.4">1</text>
<text x="68.9" y="94.4">2</text>
<text x="84.7" y="94.4">3</text>
<text x="99.9" y="94.4">4</text>
<text x="120.1" y="92.4" transform="rotate(-90 120.1 92.4)">I , INSTANTANEOUS REVERSE CURRENT (uA)</text>
<text x="124.9" y="91.7">0.1</text>
<text x="129.6" y="94.2">0</text>
<text x="139.5" y="94.2">25</text>
<text x="149.7" y="94.2">50</text>
<text x="160.7" y="94.2">75</text>
<text x="170.3" y="94.2">100</text>
<text x="180.8" y="94.2">125</text>
<text x="191.2" y="94.2">150</text>
<text x="41.7" y="97.9">I</text>
<text x="47.8" y="97.9">, AVERAGE FORWARD CURRENT (A)</text>
<text x="48.8" y="101.7">Fig. 1 Forward Power Dissipation</text>
<text x="131.3" y="97.6">V , INSTANTANEOUS REVERSE VOLTAGE (V)</text>
<text x="136.5" y="101.2">Fig. 2 Typical Reverse Characteristics</text>
<text x="120.9" y="107.6">10,000</text>
<text x="36.8" y="111.2">1</text>
<text x="34.4" y="125.8">0.1</text>
<text x="122.6" y="128">1,000</text>
<text x="32.8" y="140.8">0.01</text>
<text x="125.1" y="149.3">100</text>
<text x="31.2" y="155.7">0.001</text>
<text x="120.4" y="157.9" transform="rotate(-90 120.4 157.9)">C , TOTAL CAPACITANCE (pF)</text>
<text x="27.4" y="169.1" transform="rotate(-90 27.4 169.1)">I , INSTANTANEOUS FORWARD CURRENT (A)</text>
<text x="29.4" y="169.5">0.0001</text>
<text x="38.2" y="172.5">0</text>
<text x="44.6" y="172.5">100</text>
<text x="52.6" y="172.5">200</text>
<text x="60.2" y="172.5">300</text>
<text x="68.3" y="172.5">400</text>
<text x="76.5" y="172.5">500</text>
<text x="84.4" y="172.5">600</text>
<text x="92.3" y="172.5">700</text>
<text x="99.7" y="172.5">800</text>
<text x="126.6" y="169.7">10</text>
<text x="130.2" y="172.6">0</text>
<text x="137.7" y="172.6">5</text>
<text x="145.1" y="172.6">10</text>
<text x="153" y="172.6">15</text>
<text x="161.1" y="172.6">20</text>
<text x="169.1" y="172.6">25</text>
<text x="176.7" y="172.6">30</text>
<text x="185.2" y="172.6">35</text>
<text x="192.4" y="172.6">40</text>
<text x="38.9" y="175.8">V , INSTANTANEOUS FORWARD VOLTAGE (mV)</text>
<text x="47.7" y="179.5">Fig. 3 Typical Forward Characteristics</text>
<text x="142.3" y="176.5">V , DC REVERSE VOLTAGE (V)</text>
<text x="135" y="180.6">Fig. 4 Total Capacitance vs. Reverse Voltage</text>
<text x="32.2" y="186.6">1.2</text>
<text x="123" y="186.6">150</text>
<text x="32.2" y="196.4">1.0</text>
<text x="123" y="198.7">120</text>
<text x="32.2" y="206.9">0.8</text>
<text x="124.6" y="211.6">90</text>
<text x="32.2" y="217.5">0.6</text>
<text x="32.2" y="227.7">0.4</text>
<text x="124.6" y="224.1">60</text>
<text x="29.5" y="238.5" transform="rotate(-90 29.5 238.5)">, AVERAGE FORWARD CURRENT (A)</text>
<text x="32.2" y="238.6">0.2</text>
<text x="124.6" y="236.8">30</text>
<text x="29.5" y="244.6" transform="rotate(-90 29.5 244.6)">I</text>
<text x="34.4" y="248.3">0</text>
<text x="37" y="251.8">0</text>
<text x="46.5" y="251.8">25</text>
<text x="57.2" y="251.8">50</text>
<text x="67.6" y="251.8">75</text>
<text x="77.1" y="251.8">100</text>
<text x="87.8" y="251.8">125</text>
<text x="97.6" y="251.8">150</text>
<text x="121.8" y="247.5" transform="rotate(-90 121.8 247.5)">T , DERATED AMBIENT TEMPERATURE (°C)</text>
<text x="126.1" y="248.6">0</text>
<text x="127.4" y="251.4">50</text>
<text x="133.2" y="251.4">60</text>
<text x="139.5" y="251.4">70</text>
<text x="145.8" y="251.4">80</text>
<text x="152.2" y="251.4">90</text>
<text x="157.8" y="251.4">100</text>
<text x="164.4" y="251.4">110 120 130 140 150</text>
<text x="46.5" y="255.9">T , AMBIENT TEMPERATURE (°C)</text>
<text x="140.3" y="255.9">V , DC REVERSE VOLTAGE (V)</text>
<text x="42.1" y="260">Fig. 5 DC Forward Current Derating Curve</text>
<text x="136.1" y="260.1">Fig. 6 Operating Temperature Derating</text>
</g>
<g font-size="2.8">
<text x="100.3" y="273.5">www.diodes.com</text>
<text x="108.3" y="270.2">3 of 5</text>
</g>
<text font-size="2.8" fill="#231f20" x="182.3" y="270.6">September 2012</text>
<text font-size="2.5" fill="#231f20" x="20.3" y="267.1">SBR is a registered trademark of Diodes Incorporated.</text>
<text font-size="2.5" x="20.3" y="274">Document number: DS31341 Rev. 7 - 2</text>
<g font-size="2.1" fill="#131516">
<text x="179.6" y="40.8">T</text>
<text x="182.6" y="40.8">= 150°C</text>
<text x="179.6" y="46.8">T</text>
<text x="182.6" y="46.8">= 125°C</text>
<text x="180.2" y="56.9">T</text>
<text x="183.2" y="56.9">= 85°C</text>
<text x="31.2" y="76.8" transform="rotate(-90 31.2 76.8)">D</text>
<text x="180.2" y="77.2">T</text>
<text x="183.2" y="77.2">= 25°C</text>
<text x="179.8" y="89.7">T</text>
<text x="182.8" y="89.7">= -55°C</text>
<text x="120.9" y="91.6" transform="rotate(-90 120.9 91.6)">R</text>
<text x="42.4" y="98.7">F(AV)</text>
<text x="133.2" y="98.5">R</text>
<text x="173.8" y="121.7">f = 1MHz</text>
<text x="41.8" y="128.4">T</text>
<text x="44.8" y="128.4">= 150°C</text>
<text x="39" y="132.9">T</text>
<text x="42" y="132.9">= 125°C</text>
<text x="61.9" y="136.1">T</text>
<text x="65" y="136.1">= 85°C</text>
<text x="60.6" y="140.4">T</text>
<text x="63.6" y="140.4">= 25°C</text>
<text x="121.3" y="155.9" transform="rotate(-90 121.3 155.9)">T</text>
<text x="28.2" y="168.3" transform="rotate(-90 28.2 168.3)">F</text>
<text x="40.7" y="176.7">F</text>
<text x="144.3" y="177.4">R</text>
<text x="60.9" y="193.4">Note 7</text>
<text x="30.4" y="243.9" transform="rotate(-90 30.4 243.9)">F(AV)</text>
<text x="122.7" y="245.8" transform="rotate(-90 122.7 245.8)">A</text>
<text x="48.2" y="256.8">A</text>
<text x="142.2" y="256.8">R</text>
</g>
<text font-size="2.1" fill="#231f20" x="182" y="273.2">© Diodes Incorporated</text>
<g font-size="1.8" fill="#131516">
<text x="180.9" y="41.6">A</text>
<text x="180.9" y="47.6">A</text>
<text x="181.5" y="57.6">A</text>
<text x="181.5" y="77.9">A</text>
<text x="181.1" y="90.4">A</text>
<text x="43" y="129.1">A</text>
<text x="40.2" y="133.6">A</text>
<text x="63.3" y="136.8">A</text>
<text x="61.8" y="141.1">A</text>
</g>
</svg>
